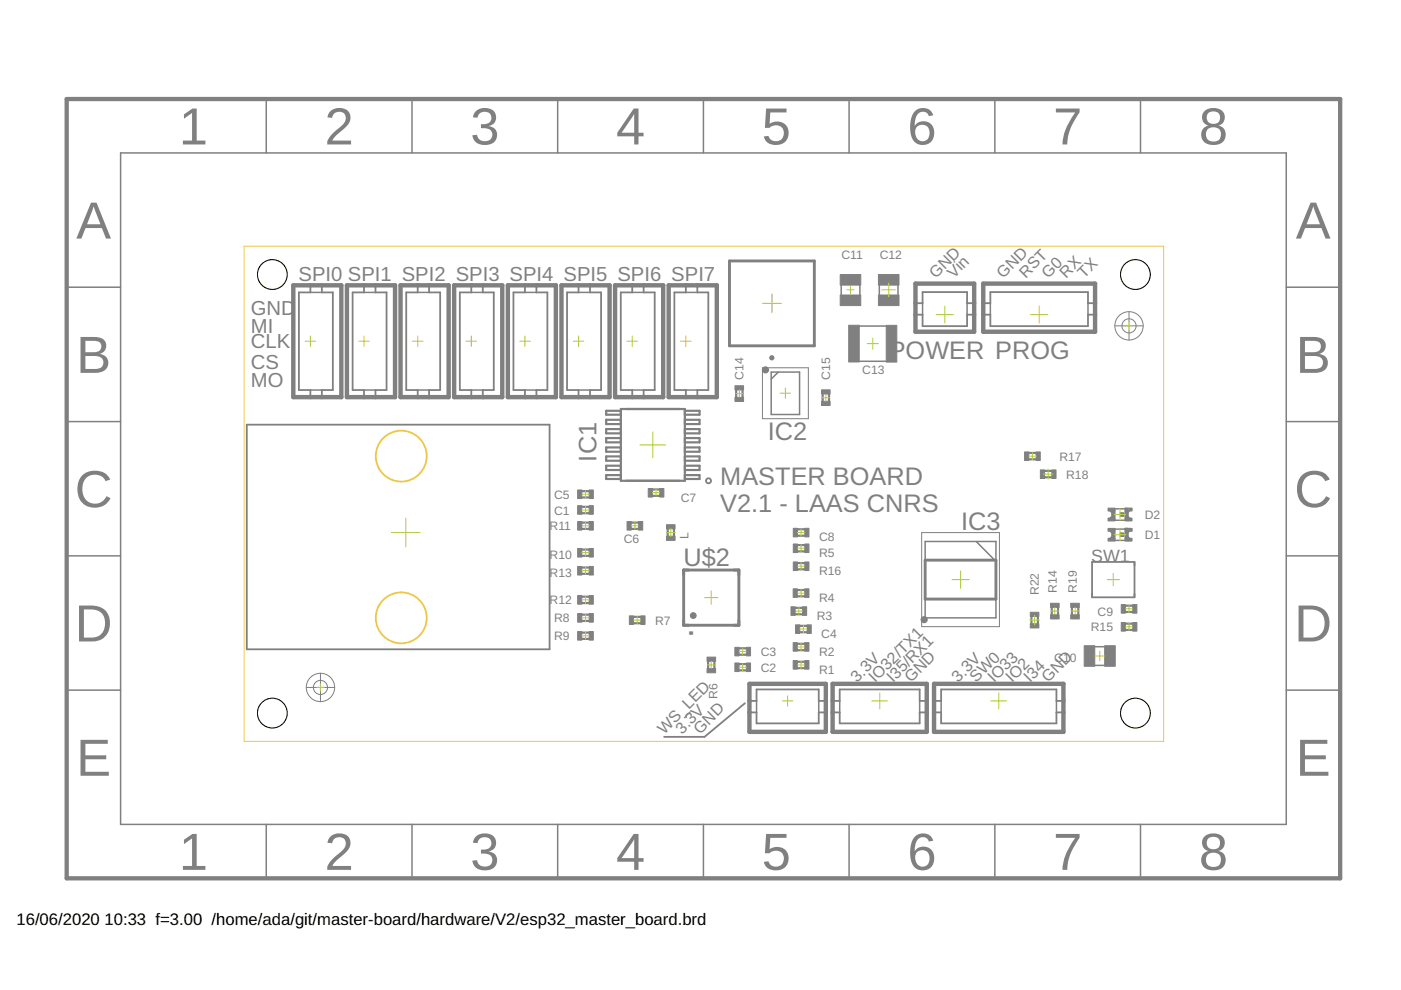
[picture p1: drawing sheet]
<svg xmlns="http://www.w3.org/2000/svg" width="297mm" height="210mm" viewBox="0 0 297 210" stroke-linecap="round" stroke-linejoin="round" font-family="sans-serif">
<g fill="none" stroke="#808080" stroke-width=".61">
<path d="M154.7 55.3h18v18h-18zM196.2 118.8h15v8.2h-15zM144.9 120.9h11.8v11.7h-11.8z"/>
<circle cx="163.6" cy="75.9" r=".25"/>
</g>
<circle cx="147" cy="130.5" r=".61" fill="#808080" stroke="#808080" stroke-width=".21"/>
<g fill="none" stroke="#808080" stroke-width=".38">
<path d="M65.8 60.5v1.5h-2.4v20.7h2.4v1.5M68.2 60.5v1.5h2.4v20.7h-2.4v1.5M77.2 60.5v1.5h-2.4v20.7h2.4v1.5M79.6 60.5v1.5h2.4v20.7h-2.4v1.5M88.6 60.5v1.5h-2.5v20.7h2.5v1.5M91 60.5v1.5h2.3v20.7h-2.3v1.5M99.9 60.5v1.5h-2.4v20.7h2.4v1.5M102.4 60.5v1.5h2.3v20.7h-2.3v1.5M111.3 60.5v1.5h-2.4v20.7h2.4v1.5M113.7 60.5v1.5h2.4v20.7h-2.4v1.5M122.7 60.5v1.5h-2.5v20.7h2.5v1.5M125.1 60.5v1.5h2.3v20.7h-2.3v1.5"/>
<path d="M134 60.5v1.5h-2.4v20.7h2.4v1.5M136.5 60.5v1.5h2.3v20.7h-2.3v1.5M145.4 60.5v1.5h-2.4v20.7h2.4v1.5M147.8 60.5v1.5h2.4v20.7h-2.4v1.5M194.1 64.3h1.5v-2.4h9.4v2.4h1.5M194.1 66.7h1.5v2.5h9.4v-2.5h1.5M208.5 64.3h1.5v-2.4h20.7v2.4h1.5M208.5 66.7h1.5v2.5h20.7v-2.5h1.5M52.3 90h64.2v47.7h-64.2zM231.5 119.1h9v7.5h-9zM157.9 149.1l-8.5 7.1h-8.6M158.9 151h1.5v2.4h13.2v-2.4h1.5"/>
<path d="M158.9 148.6h1.5v-2.4h13.2v2.4h1.5M176.5 151h1.5v2.4h17v-2.4h1.5M176.5 148.6h1.5v-2.4h17v2.4h1.5M198 151h1.5v2.4h24.5v-2.4h1.5M198 148.6h1.5v-2.4h24.5v2.4h1.5"/>
<circle cx="150.2" cy="101.9" r=".53"/>
</g>
<g fill="none" stroke="#808080" stroke-width=".93">
<path d="M62.2 60.5h10.2v23.7h-10.2zM73.6 60.5h10.2v23.7h-10.2zM84.9 60.5h10.2v23.7h-10.2zM96.3 60.5h10.2v23.7h-10.2zM107.7 60.5h10.2v23.7h-10.2zM119 60.5h10.2v23.7h-10.2zM130.4 60.5h10.2v23.7h-10.2zM141.8 60.5h10.2v23.7h-10.2zM194.1 60.1h12.4v10.2h-12.4zM208.5 60.1h23.7v10.2h-23.7zM158.9 145h16.2v10.2h-16.2zM176.5 145h20v10.2h-20z"/>
<path d="M198 145h27.5v10.2h-27.5z"/>
</g>
<g fill="none" stroke="#808080" stroke-width=".32">
<path d="M65.8 62h2.4M77.2 62h2.4M88.6 62h2.4M99.9 62h2.5M111.3 62h2.4M122.7 62h2.4M134 62h2.5M145.4 62h2.4M163.5 78.9h6v9h-6zM165 78.9l-1.5 1.5M178.4 60.4v2.2M182.2 76.6h5.7"/>
<path d="M182.2 69.1h5.7M182.3 60.3v2.3M186.4 60.4v2.2M190.4 60.3v2.3M195.6 64.3v2.4M205 64.3v2.4M210 64.3v2.4M230.7 64.3v2.4M65.8 82.7h2.4M77.2 82.7h2.4M88.6 82.7h2.4M99.9 82.7h2.5"/>
<path d="M111.3 82.7h2.4M122.7 82.7h2.4M134 82.7h2.5M145.4 82.7h2.4M196.2 114.8h15v16.2h-15zM207 114.9l4.1 4M236.4 112.2h2.2M236.4 114.6h2.1M236.4 107.9h2.2M236.4 110.3h2.1M239.9 112.5a.9 .9 0 0 0-.9 .9 .9 .9 0 0 0 .9 .9M239.9 108.2a.9 .9 0 0 0-.9 .9 .9 .9 0 0 0 .9 .9"/>
<path d="M232 137.1h2.3M160.4 148.6v2.4M173.6 148.6v2.4M178 148.6v2.4M195 148.6v2.4M199.5 148.6v2.4M224 148.6v2.4M232 141.1h2.3"/>
</g>
<g fill="none" stroke="#808080" stroke-width=".47">
<path d="M131.6 86.7h13.6v15.2h-13.6zM131.6 98.7h-3.1v1h3.1M131.6 96.8h-3.1v.9h3.1M131.6 94.9h-3.1v.9h3.1M131.6 92.9h-3.1v.9h3.1M131.6 91h-3.1v.9h3.1M131.6 89h-3.1v.9h3.1M131.6 87.1h-3.1v.8h3.1M145.2 87.1h3.1v.8h-3.1M145.2 89h3.1v.9h-3.1M145.2 91h3.1v.9h-3.1M145.2 92.9h3.1v.9h-3.1"/>
<path d="M145.2 94.9h3.1v.9h-3.1M145.2 96.8h3.1v.9h-3.1M145.2 98.7h3.1v1h-3.1M156.1 82.7v1.5M157.4 82.7v1.5M174.4 83.6v1.5M175.8 83.6v1.5M218.2 96h1.4M218.2 97.4h1.4M221.5 99.8h1.5M123.4 116.5h1.5M123.4 117.9h1.5"/>
<path d="M123.4 110.8h1.5M123.4 112.1h1.5M123.4 108.8h1.5M123.4 107.5h1.5M123.4 105.5h1.5M123.4 104.1h1.5M131.6 100.7h-3.1v.9h3.1M133.9 110.8h1.4M133.9 112.1h1.4M138.3 103.8h1.5M138.3 105.1h1.5M141.6 112.2v1.4"/>
<path d="M142.9 112.2v1.4M145.2 100.7h3.1v.9h-3.1M169.1 115.6h1.5M169.1 116.9h1.5M169.1 112.2h1.5M169.1 113.6h1.5M169.1 119.4h1.5M221.5 101.2h1.5M123.4 130.3h1.5M123.4 131.7h1.5M123.4 134.1h1.5M123.4 135.5h1.5"/>
<path d="M123.4 126.5h1.5M123.4 127.9h1.5M123.4 120.3h1.5M123.4 121.7h1.5M134.3 130.8h1.5M134.3 132.1h1.5M156.7 137.5h1.5M156.7 138.8h1.5M168.6 130.2h1.5M168.6 128.9h1.5M169.1 137.9h1.5M169.1 136.5h1.5"/>
<path d="M169.1 126.4h1.5M169.1 125.1h1.5M169.1 120.7h1.5M169.6 132.7h1.5M169.6 134h1.5M218.7 130.7v1.5M220 130.7v1.5M223 128.8v1.5M224.3 128.8v1.5M227.3 128.8v1.5M228.6 128.8v1.5M238.6 132.2h1.5"/>
<path d="M238.6 133.6h1.5M238.6 128.4h1.5M238.6 129.8h1.5M150.1 140.3v1.4M151.5 140.3v1.4M156.7 140.8h1.5M156.7 142.1h1.5M169.1 141.7h1.5M169.1 140.3h1.5"/>
</g>
<g fill="#808080" stroke="#808080" stroke-width=".21">
<path d="M237.5 113h.7v.7h-.7z"/>
<path d="M237.5 108.7h.7v.8h-.7z"/>
<path d="M170.6 140.1h.9v1.8h-.9z"/>
<path d="M168.2 140.1h.9v1.8h-.9z"/>
<path d="M170.6 136.2h.9v1.9h-.9z"/>
<path d="M168.2 136.2h.9v1.9h-.9z"/>
<path d="M170.1 128.7h.9v1.8h-.9z"/>
<path d="M167.7 128.7h.9v1.8h-.9z"/>
<path d="M170.6 124.8h.9v1.9h-.9z"/>
<path d="M168.2 124.8h.9v1.9h-.9z"/>
<path d="M149.9 141.8h1.8v.8h-1.8z"/>
<path d="M149.9 139.3h1.8v.9h-1.8z"/>
<path d="M133.4 130.6h.9v1.8h-.9z"/>
<path d="M135.9 130.6h.9v1.8h-.9z"/>
<path d="M122.5 130.1h.9v1.8h-.9z"/>
<path d="M124.9 130.1h.9v1.8h-.9z"/>
<path d="M122.5 133.9h.9v1.8h-.9z"/>
<path d="M124.9 133.9h.9v1.8h-.9z"/>
<path d="M122.5 116.3h.9v1.8h-.9z"/>
<path d="M124.9 116.3h.9v1.8h-.9z"/>
<path d="M122.5 110.6h.9v1.8h-.9z"/>
<path d="M124.9 110.6h.9v1.8h-.9z"/>
<path d="M122.5 126.3h.9v1.8h-.9z"/>
<path d="M124.9 126.3h.9v1.8h-.9z"/>
<path d="M122.5 120.1h.9v1.8h-.9z"/>
<path d="M124.9 120.1h.9v1.8h-.9z"/>
<path d="M124.9 107.2h.9v1.8h-.9z"/>
<path d="M122.5 107.2h.9v1.8h-.9z"/>
<path d="M141.3 111.3h1.8v.8h-1.8z"/>
<path d="M141.3 113.7h1.8v.9h-1.8z"/>
<path d="M155.8 140.6h.9v1.8h-.9z"/>
<path d="M158.2 140.6h.9v1.8h-.9z"/>
<path d="M155.8 137.2h.9v1.9h-.9z"/>
<path d="M158.2 137.2h.9v1.9h-.9z"/>
<path d="M168.7 132.5h.9v1.8h-.9z"/>
<path d="M171.1 132.5h.9v1.8h-.9z"/>
<path d="M124.9 103.9h.9v1.8h-.9z"/>
<path d="M122.5 103.9h.9v1.8h-.9z"/>
<path d="M132.9 110.6h.9v1.8h-.9z"/>
<path d="M135.4 110.6h.9v1.8h-.9z"/>
<path d="M137.4 103.6h.9v1.8h-.9z"/>
<path d="M139.9 103.6h.9v1.8h-.9z"/>
<path d="M168.2 115.3h.9v1.9h-.9z"/>
<path d="M170.6 115.3h.9v1.9h-.9z"/>
<path d="M168.2 112h.9v1.8h-.9z"/>
<path d="M170.6 112h.9v1.8h-.9z"/>
<path d="M237.7 132h.9v1.8h-.9z"/>
<path d="M240.2 132h.8v1.8h-.8z"/>
<path d="M237.7 128.2h.9v1.8h-.9z"/>
<path d="M240.2 128.2h.8v1.8h-.8z"/>
<path d="M234.2 136.9h2.3v4.4h-2.3z"/>
<path d="M229.9 136.9h2.2v4.4h-2.2z"/>
<path d="M168.2 119.1h.9v1.9h-.9z"/>
<path d="M170.6 119.1h.9v1.9h-.9z"/>
<path d="M217.2 95.8h.9v1.8h-.9z"/>
<path d="M219.7 95.8h.9v1.8h-.9z"/>
<path d="M178.1 58.2h4.4v2.3h-4.4z"/>
<path d="M178.1 62.5h4.4v2.3h-4.4z"/>
<path d="M187.9 69h2.2v7.8h-2.2z"/>
<path d="M179.9 69h2.3v7.8h-2.3z"/>
<path d="M155.8 81.8h1.8v.9h-1.8z"/>
<path d="M155.8 84.2h1.8v.9h-1.8z"/>
<path d="M222.7 127.9h1.9v.9h-1.9z"/>
<path d="M222.7 130.3h1.9v.9h-1.9z"/>
<path d="M239.6 112h.4v.6h-.4z"/>
<path d="M239.1 112.5h.2v.2h-.2z"/>
<path d="M238.5 112h1.1v.2h-1.1z"/>
<path d="M239.1 114.1h.9v.6h-.9z"/>
<path d="M238.5 112h.7v2.7h-.7z"/>
<path d="M234.9 112h1.5v.6h-1.5z"/>
<path d="M234.9 114.1h1.5v.6h-1.5z"/>
<path d="M235.7 112.5h.7v1.7h-.7z"/>
<path d="M235.5 112.5h.3v.3h-.3z"/>
<path d="M235.5 113.9h.3v.3h-.3z"/>
<path d="M239.6 107.7h.4v.6h-.4z"/>
<path d="M239.1 108.2h.2v.2h-.2z"/>
<path d="M238.5 107.7h1.1v.2h-1.1z"/>
<path d="M239.1 109.9h.9v.5h-.9z"/>
<path d="M238.5 107.7h.7v2.7h-.7z"/>
<path d="M234.9 107.7h1.5v.6h-1.5z"/>
<path d="M234.9 109.9h1.5v.5h-1.5z"/>
<path d="M235.7 108.3h.7v1.6h-.7z"/>
<path d="M235.5 108.3h.3v.3h-.3z"/>
<path d="M235.5 109.6h.3v.3h-.3z"/>
<path d="M220.6 99.6h.9v1.9h-.9z"/>
<path d="M223 99.6h.9v1.9h-.9z"/>
<path d="M227 127.9h1.8v.9h-1.8z"/>
<path d="M227 130.3h1.8v.9h-1.8z"/>
<path d="M174.2 85.1h1.8v.9h-1.8z"/>
<path d="M174.2 82.7h1.8v.8h-1.8z"/>
<path d="M186.2 58.2h4.4v2.3h-4.4z"/>
<path d="M186.2 62.5h4.4v2.3h-4.4z"/>
<path d="M218.4 129.8h1.9v.9h-1.9z"/>
<path d="M218.4 132.2h1.9v.9h-1.9z"/>
</g>
<g fill="none" stroke="#808080" stroke-width=".21">
<path d="M161.6 78h9.8v10.8h-9.8zM236.4 69.1h6M239.4 66.1v6M195.4 112.9h16.5v20h-16.5zM235 112.5a.83 .83 0 0 1 .8 .9 .83 .83 0 0 1-.8 .8M235 108.3a.83 .83 0 0 1 .8 .8 .83 .83 0 0 1-.8 .8M64.9 145.8h6.1M67.9 142.7v6.1"/>
<circle cx="239.4" cy="69.1" r="3"/>
<circle cx="239.4" cy="69.1" r="1.5"/>
<circle cx="239.3" cy="112.3" r=".23"/>
<circle cx="239.3" cy="108" r=".23"/>
<circle cx="67.9" cy="145.8" r="3"/>
<circle cx="67.9" cy="145.8" r="1.5"/>
</g>
<g fill="none" stroke="#808080" stroke-width=".76">
<circle cx="162.3" cy="78.4" r=".38"/>
<circle cx="195.9" cy="131.4" r=".38"/>
</g>
<g fill="none" stroke="#afd134" stroke-width=".21">
<path d="M64.7 72.3h2.2M65.8 71.2v2.3M76.1 72.3h2.2M77.2 71.2v2.3M87.4 72.3h2.3M88.6 71.2v2.3M98.8 72.3h2.2M99.9 71.2v2.3M110.2 72.3h2.2M111.3 71.2v2.3M121.6 72.3h2.2M122.7 71.2v2.3"/>
<path d="M132.9 72.3h2.2M134 71.2v2.3M144.3 72.3h2.2M145.4 71.2v2.3M161.6 64.3h4.1M163.7 62.3v4M179.6 61.5h1.5M180.3 60.7v1.5M183.9 72.9h2.3M185 71.7v2.3M187 61.5h2.9M188.4 60v2.9"/>
<path d="M198.5 66.7h3.6M200.3 64.9v3.6M218.5 66.7h3.6M220.3 64.9v3.6M238.6 69.1h1.5M239.4 68.3v1.5M135.7 94.3h5.5M138.4 91.6v5.5M156 83.5h1.5M156.8 82.7v1.5M165.4 83.4h2.2M166.5 82.3v2.2"/>
<path d="M174.3 84.3h1.6M175.1 83.6v1.5M218.1 96.7h1.5M218.9 95.9v1.6M222.2 99.5v2.1M83 112.9h6.1M86 109.9v6.1M123.4 117.2h1.5M123.4 111.5h1.5M123.4 108.1h1.5M123.4 104.8h1.5M124.1 104v1.6"/>
<path d="M124.1 107.4v1.5M124.1 110.7v1.5M124.1 116.4v1.5M133.9 111.5h1.5M134.6 110.7v1.5M138.3 104.5h1.5M139.1 103.7v1.5M141.3 112.9h1.8M142.2 112v1.8M169.1 112.9h1.5M169.1 116.2h1.5M169.8 112.1v1.6"/>
<path d="M169.8 115.5v1.5M169.8 119.3v1.5M221.2 100.5h2.1M236.2 113.4h2.5M236.2 109.1h2.5M237.5 107.9v2.4M237.5 112.2v2.4M123.4 131h1.5M123.4 134.8h1.5M123.4 127.2h1.5M123.4 121h1.5M124.1 120.2v1.6"/>
<path d="M124.1 126.4v1.6M124.1 130.2v1.6M124.1 134v1.6M134.3 131.5h1.5M135.1 130.7v1.5M149.4 126.7h2.8M150.8 125.3v2.8M156.7 138.1h1.5M157.5 137.4v1.5M168.6 129.6h1.5M169.1 137.2h1.5M169.1 125.8h1.5"/>
<path d="M169.1 120h1.5M169.4 128.8v1.5M169.6 133.4h1.5M169.8 125v1.5M169.8 136.4v1.5M170.3 132.6v1.5M201.8 122.9h3.7M203.7 121.1v3.6M218.3 131.5h2.1M219.4 130.5v2M222.9 129.6h1.5M223.6 128.8v1.5"/>
<path d="M227.2 129.6h1.5M227.9 128.8v1.5M232.2 139.1h2M233.2 138.1v2M234.7 122.9h2.6M236 121.6v2.6M238.6 132.9h1.5M238.6 129.1h1.5M239.4 128.3v1.6M239.4 132.1v1.6M67.2 145.8h1.5M67.9 145v1.5"/>
<path d="M150 141h1.6M150.8 140.2v1.6M156.7 141.5h1.5M157.5 140.7v1.5M165.9 148.6h2.2M167 147.5v2.2M169.1 141h1.5M169.8 140.2v1.6M184.8 148.6h3.4M186.5 146.9v3.4M210.1 148.6h3.3M211.8 146.9v3.4"/>
</g>
<g fill="none" stroke="#eec643" stroke-width=".21">
<path d="M51.8 52.2h194.9v105h-194.9"/>
<circle cx="57.7" cy="58.2" r="3.2"/>
</g>
<circle cx="57.7" cy="58.2" r="3.2" fill="#fff" stroke="#000" stroke-width=".21"/>
<circle cx="57.7" cy="151.2" r="3.2" fill="none" stroke="#eec643" stroke-width=".21"/>
<circle cx="57.7" cy="151.2" r="3.2" fill="#fff" stroke="#000" stroke-width=".21"/>
<circle cx="240.7" cy="151.2" r="3.2" fill="none" stroke="#eec643" stroke-width=".21"/>
<circle cx="240.7" cy="151.2" r="3.2" fill="#fff" stroke="#000" stroke-width=".21"/>
<circle cx="240.7" cy="58.2" r="3.2" fill="none" stroke="#eec643" stroke-width=".21"/>
<circle cx="240.7" cy="58.2" r="3.2" fill="#fff" stroke="#000" stroke-width=".21"/>
<path d="M51.8 52.2v105" fill="none" stroke="#eec643" stroke-width=".21"/>
<g fill="none" stroke="#eec643" stroke-width=".38">
<circle cx="85.1" cy="96.7" r="5.4"/>
<circle cx="85.1" cy="131" r="5.4"/>
</g>
<path d="M14.1 21h270v165.2h-270z" fill="none" stroke="#808080" stroke-width=".91"/>
<g fill="none" stroke="#808080" stroke-width=".32">
<path d="M25.6 32.4h247.1v142.4h-247.1zM56.5 21v11.4M87.4 21v11.4M118.2 21v11.4M149.1 21v11.4M180 21v11.4M210.9 21v11.4M241.8 21v11.4M14.1 60.9h11.5M272.7 60.9h11.4M14.1 89.4h11.5M272.7 89.4h11.4"/>
<path d="M14.1 117.9h11.5M272.7 117.9h11.4M14.1 146.3h11.5M272.7 146.3h11.4M56.5 174.8v11.4M87.4 174.8v11.4M118.2 174.8v11.4M149.1 174.8v11.4M180 174.8v11.4M210.9 174.8v11.4M241.8 174.8v11.4"/>
</g>
<g font-size="11.1" fill="#808080">
<text x="37.9" y="30.6">1</text>
<text x="68.8" y="30.6">2</text>
<text x="99.7" y="30.6">3</text>
<text x="130.6" y="30.6">4</text>
<text x="161.5" y="30.6">5</text>
<text x="192.4" y="30.6">6</text>
<text x="223.3" y="30.6">7</text>
<text x="254.2" y="30.6">8</text>
<text x="16.2" y="50.6">A</text>
<text x="274.7" y="50.6">A</text>
<text x="16.2" y="79.1">B</text>
<text x="274.7" y="79.1">B</text>
<text x="15.8" y="107.5">C</text>
<text x="274.4" y="107.5">C</text>
<text x="15.8" y="136">D</text>
<text x="274.4" y="136">D</text>
<text x="16.2" y="164.5">E</text>
<text x="274.7" y="164.5">E</text>
<text x="37.9" y="184.4">1</text>
<text x="68.8" y="184.4">2</text>
<text x="99.7" y="184.4">3</text>
<text x="130.6" y="184.4">4</text>
<text x="161.5" y="184.4">5</text>
<text x="192.4" y="184.4">6</text>
<text x="223.3" y="184.4">7</text>
<text x="254.2" y="184.4">8</text>
</g>
<text font-size="7.5" fill="#808080" x="147" y="135.3" transform="rotate(-90 147 135.3)">.</text>
<g font-size="5.4" fill="#808080">
<text x="188.4" y="76.1">POWER PROG</text>
<text x="162.8" y="93.4">IC2</text>
<text x="126.5" y="97.9" transform="rotate(-90 126.5 97.9)">IC1</text>
<text x="152.7" y="102.9">MASTER BOARD</text>
<text x="152.7" y="108.6">V2.1 - LAAS CNRS</text>
<text x="203.8" y="112.4">IC3</text>
<text x="144.9" y="120">U$2</text>
</g>
<g font-size="4.3" fill="#808080">
<text x="63.3" y="59.7">SPI0 SPI1 SPI2 SPI3 SPI4 SPI5 SPI6 SPI7</text>
<text x="53.2" y="70.5">MI</text>
<text x="53.2" y="66.7">GND</text>
<text x="53.2" y="73.9">CLK</text>
<text x="53.2" y="81.9">MO</text>
<text x="53.2" y="78.1">CS</text>
</g>
<text font-size="3.8" fill="#808080" x="231.4" y="119.1">SW1</text>
<g font-size="3.5">
<text x="3.5" y="196.2">16/06/2020</text>
<text x="22.2" y="196.2">10:33 f=3.00 /home/ada/git/master-board/hardware/V2/esp32_master_board.brd</text>
</g>
<g font-size="3.4" fill="#808080">
<text x="198.4" y="59.1" transform="rotate(-45 198.4 59.1)">GND</text>
<text x="202.2" y="59.1" transform="rotate(-45 202.2 59.1)">Vin</text>
<text x="212.7" y="59.1" transform="rotate(-45 212.7 59.1)">GND</text>
<text x="217.5" y="59.1" transform="rotate(-45 217.5 59.1)">RST</text>
<text x="222.2" y="59.1" transform="rotate(-45 222.2 59.1)">G0</text>
<text x="226" y="59.1" transform="rotate(-45 226 59.1)">RX</text>
<text x="229.8" y="59.1" transform="rotate(-45 229.8 59.1)">TX</text>
<text x="181.8" y="144.8" transform="rotate(-45 181.8 144.8)">3.3V</text>
<text x="185.6" y="144.8" transform="rotate(-45 185.6 144.8)">IO32/TX1</text>
<text x="189.4" y="144.8" transform="rotate(-45 189.4 144.8)">I35/RX1</text>
<text x="193.2" y="144.8" transform="rotate(-45 193.2 144.8)">GND</text>
<text x="203.2" y="144.8" transform="rotate(-45 203.2 144.8)">3.3V</text>
<text x="207" y="144.8" transform="rotate(-45 207 144.8)">SW0</text>
<text x="210.8" y="144.8" transform="rotate(-45 210.8 144.8)">IO3</text>
<text x="214.6" y="144.8" transform="rotate(-45 214.6 144.8)">IO2</text>
<text x="218.4" y="144.8" transform="rotate(-45 218.4 144.8)">I34</text>
<text x="222.2" y="144.8" transform="rotate(-45 222.2 144.8)">GND</text>
<text x="140.8" y="155.8" transform="rotate(-45 140.8 155.8)">WS_LED</text>
<text x="144.6" y="155.8" transform="rotate(-45 144.6 155.8)">3.3V</text>
<text x="148.4" y="155.8" transform="rotate(-45 148.4 155.8)">GND</text>
</g>
<g font-size="2.6" fill="#808080">
<text x="178.4" y="54.8">C11</text>
<text x="186.5" y="54.8">C12</text>
<text x="157.6" y="80.6" transform="rotate(-90 157.6 80.6)">C14</text>
<text x="176" y="80.5" transform="rotate(-90 176 80.5)">C15</text>
<text x="182.8" y="79.3">C13</text>
<text x="224.6" y="97.7">R17</text>
<text x="226" y="101.5">R18</text>
<text x="117.5" y="105.8">C5</text>
<text x="144.3" y="106.4">C7</text>
<text x="116.5" y="112.4">R11</text>
<text x="117.5" y="109.1">C1</text>
<text x="242.7" y="110">D2</text>
<text x="116.5" y="118.6">R10</text>
<text x="132.3" y="115.2">C6</text>
<text x="146" y="114.3" transform="rotate(-90 146 114.3)">L</text>
<text x="173.7" y="118.1">R5</text>
<text x="173.7" y="114.8">C8</text>
<text x="242.7" y="114.3">D1</text>
<text x="116.5" y="122.4">R13</text>
<text x="173.7" y="121.9">R16</text>
<text x="224" y="125.7" transform="rotate(-90 224 125.7)">R14</text>
<text x="228.3" y="125.7" transform="rotate(-90 228.3 125.7)">R19</text>
<text x="116.5" y="128.1">R12</text>
<text x="117.5" y="131.9">R8</text>
<text x="173.2" y="131.5">R3</text>
<text x="173.7" y="127.7">R4</text>
<text x="220.2" y="126.2" transform="rotate(-90 220.2 126.2)">R22</text>
<text x="232.7" y="130.5">C9</text>
<text x="117.5" y="135.8">R9</text>
<text x="138.9" y="132.4">R7</text>
<text x="174.1" y="135.3">C4</text>
<text x="231.3" y="133.9">R15</text>
<text x="161.3" y="142.4">C2</text>
<text x="161.3" y="139.1">C3</text>
<text x="173.7" y="142.9">R1</text>
<text x="173.7" y="139.1">R2</text>
<text x="223.5" y="140.3">C10</text>
<text x="152.1" y="148.1" transform="rotate(-90 152.1 148.1)">R6</text>
</g>
</svg>
